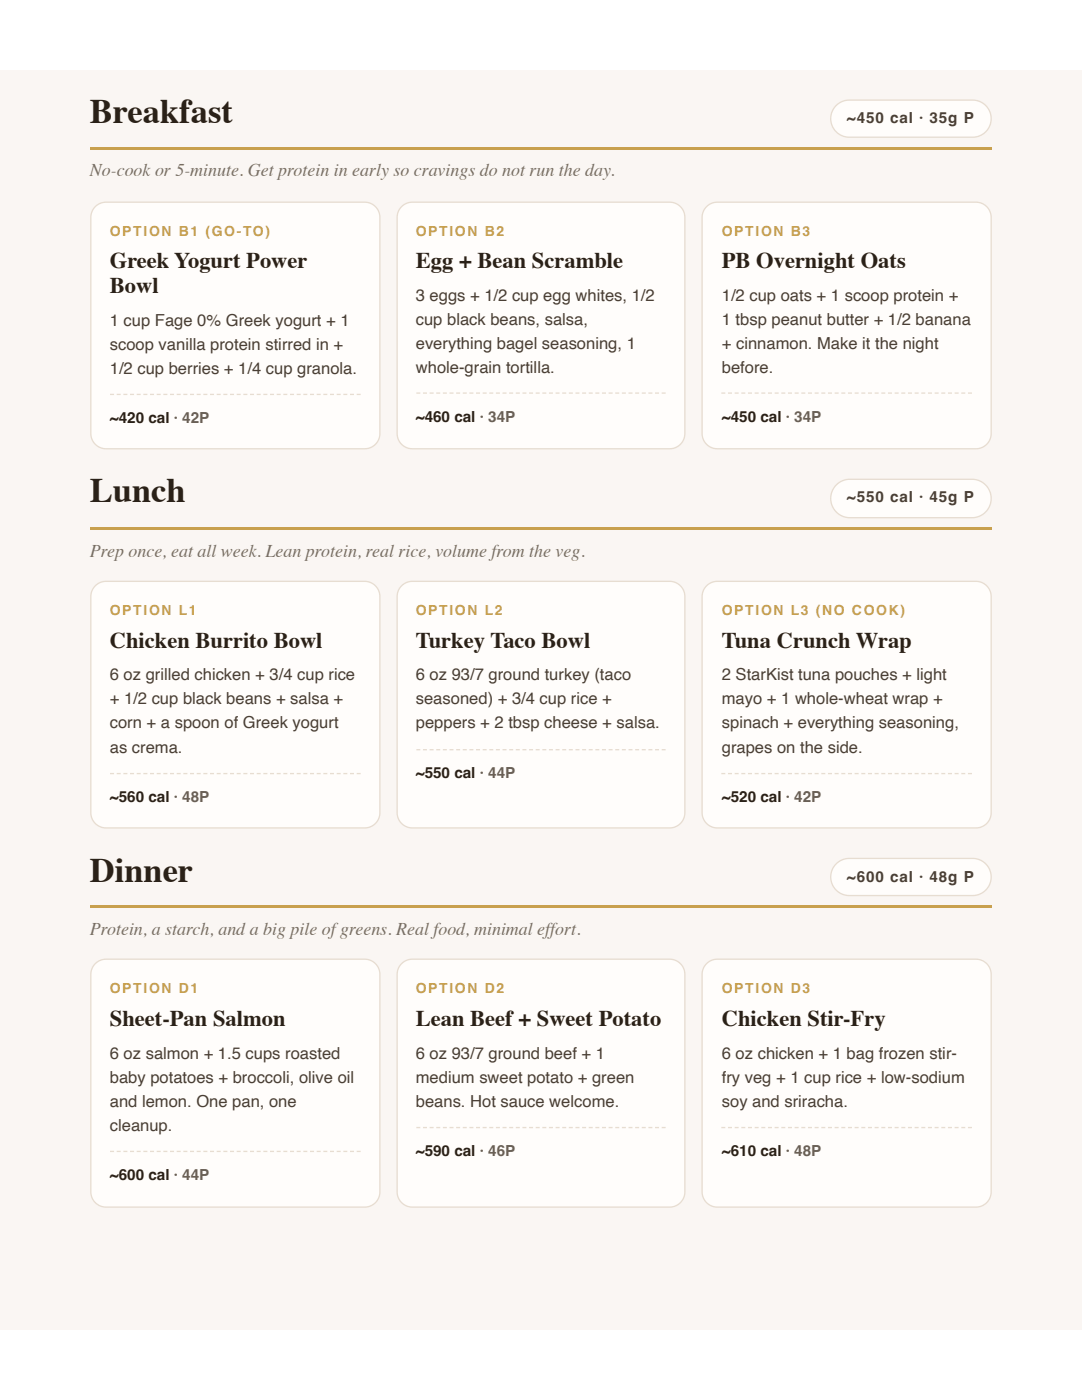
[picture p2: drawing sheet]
<svg xmlns="http://www.w3.org/2000/svg" width="216mm" height="279mm" viewBox="0 0 216 279" stroke-linecap="round" stroke-linejoin="round" font-family="sans-serif">
<path d="M0 14h215.9v251.4h-215.9z" fill="#faf6f3"/>
<g fill="#c8a04e">
<path d="M18 29.4h179.9v.5h-179.9z"/>
<path d="M18 105.3h179.9v.5h-179.9z"/>
<path d="M18 180.7h179.9v.5h-179.9z"/>
</g>
<path d="M166.8 21.1l1-.7 1.4-.4h24.9a3.7 3.7 0 0 1 3.7 3.7 3.7 3.7 0 0 1-3.7 3.7h-24.6a3.7 3.7 0 0 1-3.5-2.3 3.7 3.7 0 0 1 .8-4z" fill="#fffdfb"/>
<path d="M166.8 21.1l1-.7 1.4-.4h24.9a3.7 3.7 0 0 1 3.7 3.7 3.7 3.7 0 0 1-3.7 3.7h-24.6a3.7 3.7 0 0 1-3.5-2.3 3.7 3.7 0 0 1 .8-4z" fill="none" stroke="#e7ddd1" stroke-width=".26"/>
<path d="M19 41.2l1-.6 1.2-.3h51.6a3 3 0 0 1 3 3.1v43.1a3 3 0 0 1-3 3.1h-51.6a3 3 0 0 1-3.1-3.1v-43.1l.3-1.2z" fill="#fffdfb"/>
<path d="M19 41.2l1-.6 1.2-.3h51.6a3 3 0 0 1 3 3.1v43.1a3 3 0 0 1-3 3.1h-51.6a3 3 0 0 1-3.1-3.1v-43.1l.3-1.2z" fill="none" stroke="#e7ddd1" stroke-width=".26"/>
<path d="M22 78.6h.8v.2h-.8zM23.3 78.6h.8v.2h-.8zM24.6 78.6h.8v.2h-.8zM26 78.6h.7v.2h-.7zM27.3 78.6h.8v.2h-.8zM28.6 78.6h.8v.2h-.8zM29.9 78.6h.8v.2h-.8zM31.3 78.6h.8v.2h-.8zM32.6 78.6h.8v.2h-.8zM33.9 78.6h.8v.2h-.8zM35.3 78.6h.8v.2h-.8zM36.6 78.6h.8v.2h-.8zM37.9 78.6h.8v.2h-.8zM39.3 78.6h.7v.2h-.7zM40.6 78.6h.8v.2h-.8zM41.9 78.6h.8v.2h-.8zM43.2 78.6h.8v.2h-.8zM44.6 78.6h.8v.2h-.8zM45.9 78.6h.8v.2h-.8zM47.2 78.6h.8v.2h-.8zM48.6 78.6h.8v.2h-.8zM49.9 78.6h.8v.2h-.8zM51.2 78.6h.8v.2h-.8zM52.6 78.6h.7v.2h-.7zM53.9 78.6h.8v.2h-.8zM55.2 78.6h.8v.2h-.8zM56.5 78.6h.8v.2h-.8zM57.9 78.6h.8v.2h-.8zM59.2 78.6h.8v.2h-.8zM60.5 78.6h.8v.2h-.8zM61.9 78.6h.8v.2h-.8zM63.2 78.6h.8v.2h-.8zM64.5 78.6h.8v.2h-.8zM65.9 78.6h.7v.2h-.7zM67.2 78.6h.8v.2h-.8zM68.5 78.6h.8v.2h-.8zM69.8 78.6h.8v.2h-.8zM71.2 78.6h.8v.2h-.8z" fill="#e7ddd1"/>
<path d="M80.1 41.2l1-.6 1.2-.3h51.3a3 3 0 0 1 3.1 3.1v43.1a3 3 0 0 1-3.1 3.1h-51.3a3 3 0 0 1-3.1-3.1v-43.1l.3-1.2z" fill="#fffdfb"/>
<path d="M80.1 41.2l1-.6 1.2-.3h51.3a3 3 0 0 1 3.1 3.1v43.1a3 3 0 0 1-3.1 3.1h-51.3a3 3 0 0 1-3.1-3.1v-43.1l.3-1.2z" fill="none" stroke="#e7ddd1" stroke-width=".26"/>
<path d="M83.1 78.3h.8v.3h-.8zM84.4 78.3h.8v.3h-.8zM85.7 78.3h.8v.3h-.8zM87 78.3h.8v.3h-.8zM88.4 78.3h.8v.3h-.8zM89.7 78.3h.8v.3h-.8zM91 78.3h.8v.3h-.8zM92.3 78.3h.8v.3h-.8zM93.7 78.3h.8v.3h-.8zM95 78.3h.8v.3h-.8zM96.3 78.3h.8v.3h-.8zM97.6 78.3h.8v.3h-.8zM99 78.3h.7v.3h-.7zM100.3 78.3h.8v.3h-.8zM101.6 78.3h.8v.3h-.8zM102.9 78.3h.8v.3h-.8zM104.2 78.3h.8v.3h-.8zM105.6 78.3h.8v.3h-.8zM106.9 78.3h.8v.3h-.8zM108.2 78.3h.8v.3h-.8zM109.5 78.3h.8v.3h-.8zM110.9 78.3h.8v.3h-.8zM112.2 78.3h.8v.3h-.8zM113.5 78.3h.8v.3h-.8zM114.8 78.3h.8v.3h-.8zM116.2 78.3h.7v.3h-.7zM117.5 78.3h.8v.3h-.8zM118.8 78.3h.8v.3h-.8zM120.1 78.3h.8v.3h-.8zM121.4 78.3h.8v.3h-.8zM122.8 78.3h.8v.3h-.8zM124.1 78.3h.8v.3h-.8zM125.4 78.3h.8v.3h-.8zM126.7 78.3h.8v.3h-.8zM128.1 78.3h.8v.3h-.8zM129.4 78.3h.8v.3h-.8zM130.7 78.3h.8v.3h-.8zM132 78.3h.8v.3h-.8z" fill="#e7ddd1"/>
<path d="M141 41.2l1-.6 1.1-.3h51.6a3 3 0 0 1 3.1 3.1v43.1a3 3 0 0 1-3.1 3.1h-51.6a3 3 0 0 1-3-3.1v-43.1l.2-1.2z" fill="#fffdfb"/>
<path d="M141 41.2l1-.6 1.1-.3h51.6a3 3 0 0 1 3.1 3.1v43.1a3 3 0 0 1-3.1 3.1h-51.6a3 3 0 0 1-3-3.1v-43.1l.2-1.2z" fill="none" stroke="#e7ddd1" stroke-width=".26"/>
<path d="M143.9 78.3h.8v.3h-.8zM145.3 78.3h.8v.3h-.8zM146.6 78.3h.8v.3h-.8zM147.9 78.3h.8v.3h-.8zM149.3 78.3h.7v.3h-.7zM150.6 78.3h.8v.3h-.8zM151.9 78.3h.8v.3h-.8zM153.2 78.3h.8v.3h-.8zM154.6 78.3h.8v.3h-.8zM155.9 78.3h.8v.3h-.8zM157.2 78.3h.8v.3h-.8zM158.6 78.3h.8v.3h-.8zM159.9 78.3h.8v.3h-.8zM161.2 78.3h.8v.3h-.8zM162.6 78.3h.7v.3h-.7zM163.9 78.3h.8v.3h-.8zM165.2 78.3h.8v.3h-.8zM166.5 78.3h.8v.3h-.8zM167.9 78.3h.8v.3h-.8zM169.2 78.3h.8v.3h-.8zM170.5 78.3h.8v.3h-.8zM171.9 78.3h.8v.3h-.8zM173.2 78.3h.8v.3h-.8zM174.5 78.3h.8v.3h-.8zM175.9 78.3h.7v.3h-.7zM177.2 78.3h.8v.3h-.8zM178.5 78.3h.8v.3h-.8zM179.8 78.3h.8v.3h-.8zM181.2 78.3h.8v.3h-.8zM182.5 78.3h.8v.3h-.8zM183.8 78.3h.8v.3h-.8zM185.2 78.3h.8v.3h-.8zM186.5 78.3h.8v.3h-.8zM187.8 78.3h.8v.3h-.8zM189.2 78.3h.7v.3h-.7zM190.5 78.3h.8v.3h-.8zM191.8 78.3h.8v.3h-.8zM193.1 78.3h.8v.3h-.8z" fill="#e7ddd1"/>
<path d="M166.9 96.8l1-.8 1.4-.3 24.6-.1a3.8 3.8 0 0 1 3.9 3.9 3.8 3.8 0 0 1-3.9 3.8h-24.3a3.8 3.8 0 0 1-3.5-2.3 3.8 3.8 0 0 1 .8-4.2z" fill="#fffdfb"/>
<path d="M166.9 96.8l1-.8 1.4-.3 24.6-.1a3.8 3.8 0 0 1 3.9 3.9 3.8 3.8 0 0 1-3.9 3.8h-24.3a3.8 3.8 0 0 1-3.5-2.3 3.8 3.8 0 0 1 .8-4.2z" fill="none" stroke="#e7ddd1" stroke-width=".26"/>
<path d="M19 116.9l1-.6 1.2-.3h51.6a3 3 0 0 1 3 3.1v43.1a3 3 0 0 1-3 3h-51.6a3 3 0 0 1-3.1-3v-43.1l.3-1.2z" fill="#fffdfb"/>
<path d="M19 116.9l1-.6 1.2-.3h51.6a3 3 0 0 1 3 3.1v43.1a3 3 0 0 1-3 3h-51.6a3 3 0 0 1-3.1-3v-43.1l.3-1.2z" fill="none" stroke="#e7ddd1" stroke-width=".26"/>
<path d="M22 154.3h.8v.2h-.8zM23.3 154.3h.8v.2h-.8zM24.6 154.3h.8v.2h-.8zM26 154.3h.7v.2h-.7zM27.3 154.3h.8v.2h-.8zM28.6 154.3h.8v.2h-.8zM29.9 154.3h.8v.2h-.8zM31.3 154.3h.8v.2h-.8zM32.6 154.3h.8v.2h-.8zM33.9 154.3h.8v.2h-.8zM35.3 154.3h.8v.2h-.8zM36.6 154.3h.8v.2h-.8zM37.9 154.3h.8v.2h-.8zM39.3 154.3h.7v.2h-.7zM40.6 154.3h.8v.2h-.8zM41.9 154.3h.8v.2h-.8zM43.2 154.3h.8v.2h-.8zM44.6 154.3h.8v.2h-.8zM45.9 154.3h.8v.2h-.8zM47.2 154.3h.8v.2h-.8zM48.6 154.3h.8v.2h-.8zM49.9 154.3h.8v.2h-.8zM51.2 154.3h.8v.2h-.8zM52.6 154.3h.7v.2h-.7zM53.9 154.3h.8v.2h-.8zM55.2 154.3h.8v.2h-.8zM56.5 154.3h.8v.2h-.8zM57.9 154.3h.8v.2h-.8zM59.2 154.3h.8v.2h-.8zM60.5 154.3h.8v.2h-.8zM61.9 154.3h.8v.2h-.8zM63.2 154.3h.8v.2h-.8zM64.5 154.3h.8v.2h-.8zM65.9 154.3h.7v.2h-.7zM67.2 154.3h.8v.2h-.8zM68.5 154.3h.8v.2h-.8zM69.8 154.3h.8v.2h-.8zM71.2 154.3h.8v.2h-.8z" fill="#e7ddd1"/>
<path d="M80.1 116.9l1-.6 1.2-.3h51.3a3 3 0 0 1 3.1 3.1v43.1a3 3 0 0 1-3.1 3h-51.3a3 3 0 0 1-3.1-3v-43.1l.3-1.2z" fill="#fffdfb"/>
<path d="M80.1 116.9l1-.6 1.2-.3h51.3a3 3 0 0 1 3.1 3.1v43.1a3 3 0 0 1-3.1 3h-51.3a3 3 0 0 1-3.1-3v-43.1l.3-1.2z" fill="none" stroke="#e7ddd1" stroke-width=".26"/>
<path d="M83.1 149.5h.8v.3h-.8zM84.4 149.5h.8v.3h-.8zM85.7 149.5h.8v.3h-.8zM87 149.5h.8v.3h-.8zM88.4 149.5h.8v.3h-.8zM89.7 149.5h.8v.3h-.8zM91 149.5h.8v.3h-.8zM92.3 149.5h.8v.3h-.8zM93.7 149.5h.8v.3h-.8zM95 149.5h.8v.3h-.8zM96.3 149.5h.8v.3h-.8zM97.6 149.5h.8v.3h-.8zM99 149.5h.7v.3h-.7zM100.3 149.5h.8v.3h-.8zM101.6 149.5h.8v.3h-.8zM102.9 149.5h.8v.3h-.8zM104.2 149.5h.8v.3h-.8zM105.6 149.5h.8v.3h-.8zM106.9 149.5h.8v.3h-.8zM108.2 149.5h.8v.3h-.8zM109.5 149.5h.8v.3h-.8zM110.9 149.5h.8v.3h-.8zM112.2 149.5h.8v.3h-.8zM113.5 149.5h.8v.3h-.8zM114.8 149.5h.8v.3h-.8zM116.2 149.5h.7v.3h-.7zM117.5 149.5h.8v.3h-.8zM118.8 149.5h.8v.3h-.8zM120.1 149.5h.8v.3h-.8zM121.4 149.5h.8v.3h-.8zM122.8 149.5h.8v.3h-.8zM124.1 149.5h.8v.3h-.8zM125.4 149.5h.8v.3h-.8zM126.7 149.5h.8v.3h-.8zM128.1 149.5h.8v.3h-.8zM129.4 149.5h.8v.3h-.8zM130.7 149.5h.8v.3h-.8zM132 149.5h.8v.3h-.8z" fill="#e7ddd1"/>
<path d="M141 116.9l1-.6 1.1-.3h51.6a3 3 0 0 1 3.1 3.1v43.1a3 3 0 0 1-3.1 3h-51.6a3 3 0 0 1-3-3v-43.1l.2-1.2z" fill="#fffdfb"/>
<path d="M141 116.9l1-.6 1.1-.3h51.6a3 3 0 0 1 3.1 3.1v43.1a3 3 0 0 1-3.1 3h-51.6a3 3 0 0 1-3-3v-43.1l.2-1.2z" fill="none" stroke="#e7ddd1" stroke-width=".26"/>
<path d="M143.9 154.3h.8v.2h-.8zM145.3 154.3h.8v.2h-.8zM146.6 154.3h.8v.2h-.8zM147.9 154.3h.8v.2h-.8zM149.3 154.3h.7v.2h-.7zM150.6 154.3h.8v.2h-.8zM151.9 154.3h.8v.2h-.8zM153.2 154.3h.8v.2h-.8zM154.6 154.3h.8v.2h-.8zM155.9 154.3h.8v.2h-.8zM157.2 154.3h.8v.2h-.8zM158.6 154.3h.8v.2h-.8zM159.9 154.3h.8v.2h-.8zM161.2 154.3h.8v.2h-.8zM162.6 154.3h.7v.2h-.7zM163.9 154.3h.8v.2h-.8zM165.2 154.3h.8v.2h-.8zM166.5 154.3h.8v.2h-.8zM167.9 154.3h.8v.2h-.8zM169.2 154.3h.8v.2h-.8zM170.5 154.3h.8v.2h-.8zM171.9 154.3h.8v.2h-.8zM173.2 154.3h.8v.2h-.8zM174.5 154.3h.8v.2h-.8zM175.9 154.3h.7v.2h-.7zM177.2 154.3h.8v.2h-.8zM178.5 154.3h.8v.2h-.8zM179.8 154.3h.8v.2h-.8zM181.2 154.3h.8v.2h-.8zM182.5 154.3h.8v.2h-.8zM183.8 154.3h.8v.2h-.8zM185.2 154.3h.8v.2h-.8zM186.5 154.3h.8v.2h-.8zM187.8 154.3h.8v.2h-.8zM189.2 154.3h.7v.2h-.7zM190.5 154.3h.8v.2h-.8zM191.8 154.3h.8v.2h-.8zM193.1 154.3h.8v.2h-.8z" fill="#e7ddd1"/>
<path d="M166.8 172.4l1-.7 1.4-.4h24.9a3.7 3.7 0 0 1 3.7 3.7 3.7 3.7 0 0 1-3.7 3.7h-24.6a3.7 3.7 0 0 1-3.5-2.3 3.7 3.7 0 0 1 .8-4z" fill="#fffdfb"/>
<path d="M166.8 172.4l1-.7 1.4-.4h24.9a3.7 3.7 0 0 1 3.7 3.7 3.7 3.7 0 0 1-3.7 3.7h-24.6a3.7 3.7 0 0 1-3.5-2.3 3.7 3.7 0 0 1 .8-4z" fill="none" stroke="#e7ddd1" stroke-width=".26"/>
<path d="M19 192.3l1-.6 1.2-.3h51.6a3 3 0 0 1 3 3.1v43.4a3 3 0 0 1-3 3h-51.6a3 3 0 0 1-3.1-3v-43.4l.3-1.2z" fill="#fffdfb"/>
<path d="M19 192.3l1-.6 1.2-.3h51.6a3 3 0 0 1 3 3.1v43.4a3 3 0 0 1-3 3h-51.6a3 3 0 0 1-3.1-3v-43.4l.3-1.2z" fill="none" stroke="#e7ddd1" stroke-width=".26"/>
<path d="M22 229.7h.8v.2h-.8zM23.3 229.7h.8v.2h-.8zM24.6 229.7h.8v.2h-.8zM26 229.7h.7v.2h-.7zM27.3 229.7h.8v.2h-.8zM28.6 229.7h.8v.2h-.8zM29.9 229.7h.8v.2h-.8zM31.3 229.7h.8v.2h-.8zM32.6 229.7h.8v.2h-.8zM33.9 229.7h.8v.2h-.8zM35.3 229.7h.8v.2h-.8zM36.6 229.7h.8v.2h-.8zM37.9 229.7h.8v.2h-.8zM39.3 229.7h.7v.2h-.7zM40.6 229.7h.8v.2h-.8zM41.9 229.7h.8v.2h-.8zM43.2 229.7h.8v.2h-.8zM44.6 229.7h.8v.2h-.8zM45.9 229.7h.8v.2h-.8zM47.2 229.7h.8v.2h-.8zM48.6 229.7h.8v.2h-.8zM49.9 229.7h.8v.2h-.8zM51.2 229.7h.8v.2h-.8zM52.6 229.7h.7v.2h-.7zM53.9 229.7h.8v.2h-.8zM55.2 229.7h.8v.2h-.8zM56.5 229.7h.8v.2h-.8zM57.9 229.7h.8v.2h-.8zM59.2 229.7h.8v.2h-.8zM60.5 229.7h.8v.2h-.8zM61.9 229.7h.8v.2h-.8zM63.2 229.7h.8v.2h-.8zM64.5 229.7h.8v.2h-.8zM65.9 229.7h.7v.2h-.7zM67.2 229.7h.8v.2h-.8zM68.5 229.7h.8v.2h-.8zM69.8 229.7h.8v.2h-.8zM71.2 229.7h.8v.2h-.8z" fill="#e7ddd1"/>
<path d="M80.1 192.3l1-.6 1.2-.3h51.3a3 3 0 0 1 3.1 3.1v43.4a3 3 0 0 1-3.1 3h-51.3a3 3 0 0 1-3.1-3v-43.4l.3-1.2z" fill="#fffdfb"/>
<path d="M80.1 192.3l1-.6 1.2-.3h51.3a3 3 0 0 1 3.1 3.1v43.4a3 3 0 0 1-3.1 3h-51.3a3 3 0 0 1-3.1-3v-43.4l.3-1.2z" fill="none" stroke="#e7ddd1" stroke-width=".26"/>
<path d="M83.1 224.9h.8v.3h-.8zM84.4 224.9h.8v.3h-.8zM85.7 224.9h.8v.3h-.8zM87 224.9h.8v.3h-.8zM88.4 224.9h.8v.3h-.8zM89.7 224.9h.8v.3h-.8zM91 224.9h.8v.3h-.8zM92.3 224.9h.8v.3h-.8zM93.7 224.9h.8v.3h-.8zM95 224.9h.8v.3h-.8zM96.3 224.9h.8v.3h-.8zM97.6 224.9h.8v.3h-.8zM99 224.9h.7v.3h-.7zM100.3 224.9h.8v.3h-.8zM101.6 224.9h.8v.3h-.8zM102.9 224.9h.8v.3h-.8zM104.2 224.9h.8v.3h-.8zM105.6 224.9h.8v.3h-.8zM106.9 224.9h.8v.3h-.8zM108.2 224.9h.8v.3h-.8zM109.5 224.9h.8v.3h-.8zM110.9 224.9h.8v.3h-.8zM112.2 224.9h.8v.3h-.8zM113.5 224.9h.8v.3h-.8zM114.8 224.9h.8v.3h-.8zM116.2 224.9h.7v.3h-.7zM117.5 224.9h.8v.3h-.8zM118.8 224.9h.8v.3h-.8zM120.1 224.9h.8v.3h-.8zM121.4 224.9h.8v.3h-.8zM122.8 224.9h.8v.3h-.8zM124.1 224.9h.8v.3h-.8zM125.4 224.9h.8v.3h-.8zM126.7 224.9h.8v.3h-.8zM128.1 224.9h.8v.3h-.8zM129.4 224.9h.8v.3h-.8zM130.7 224.9h.8v.3h-.8zM132 224.9h.8v.3h-.8z" fill="#e7ddd1"/>
<path d="M141 192.3l1-.6 1.1-.3h51.6a3 3 0 0 1 3.1 3.1v43.4a3 3 0 0 1-3.1 3h-51.6a3 3 0 0 1-3-3v-43.4l.2-1.2z" fill="#fffdfb"/>
<path d="M141 192.3l1-.6 1.1-.3h51.6a3 3 0 0 1 3.1 3.1v43.4a3 3 0 0 1-3.1 3h-51.6a3 3 0 0 1-3-3v-43.4l.2-1.2z" fill="none" stroke="#e7ddd1" stroke-width=".26"/>
<path d="M143.9 224.9h.8v.3h-.8zM145.3 224.9h.8v.3h-.8zM146.6 224.9h.8v.3h-.8zM147.9 224.9h.8v.3h-.8zM149.3 224.9h.7v.3h-.7zM150.6 224.9h.8v.3h-.8zM151.9 224.9h.8v.3h-.8zM153.2 224.9h.8v.3h-.8zM154.6 224.9h.8v.3h-.8zM155.9 224.9h.8v.3h-.8zM157.2 224.9h.8v.3h-.8zM158.6 224.9h.8v.3h-.8zM159.9 224.9h.8v.3h-.8zM161.2 224.9h.8v.3h-.8zM162.6 224.9h.7v.3h-.7zM163.9 224.9h.8v.3h-.8zM165.2 224.9h.8v.3h-.8zM166.5 224.9h.8v.3h-.8zM167.9 224.9h.8v.3h-.8zM169.2 224.9h.8v.3h-.8zM170.5 224.9h.8v.3h-.8zM171.9 224.9h.8v.3h-.8zM173.2 224.9h.8v.3h-.8zM174.5 224.9h.8v.3h-.8zM175.9 224.9h.7v.3h-.7zM177.2 224.9h.8v.3h-.8zM178.5 224.9h.8v.3h-.8zM179.8 224.9h.8v.3h-.8zM181.2 224.9h.8v.3h-.8zM182.5 224.9h.8v.3h-.8zM183.8 224.9h.8v.3h-.8zM185.2 224.9h.8v.3h-.8zM186.5 224.9h.8v.3h-.8zM187.8 224.9h.8v.3h-.8zM189.2 224.9h.7v.3h-.7zM190.5 224.9h.8v.3h-.8zM191.8 224.9h.8v.3h-.8zM193.1 224.9h.8v.3h-.8z" fill="#e7ddd1"/>
<g font-size="6.9" fill="#2a2118">
<text x="17.9" y="24.6">Breakfast</text>
<text x="17.9" y="100.3">Lunch</text>
<text x="17.9" y="175.9">Dinner</text>
</g>
<g font-size="4.5" fill="#2a2118">
<text x="21.9" y="53.4">Greek Yogurt Power</text>
<text x="83" y="53.4">Egg + Bean Scramble</text>
<text x="144" y="53.4">PB Overnight Oats</text>
<text x="21.9" y="58.5">Bowl</text>
<text x="21.9" y="129.4">Chicken Burrito Bowl</text>
<text x="83" y="129.4">Turkey Taco Bowl</text>
<text x="144" y="129.4">Tuna Crunch Wrap</text>
<text x="21.9" y="204.8">Sheet-Pan Salmon</text>
<text x="83" y="204.8">Lean Beef + Sweet Potato</text>
<text x="144" y="204.8">Chicken Stir-Fry</text>
</g>
<g font-size="3.6" fill="#7d6f5d">
<text x="17.9" y="35.2">No-cook or 5-minute. Get protein in early so cravings do not run the day.</text>
<text x="17.9" y="111.1">Prep once, eat all week. Lean protein, real rice, volume from the veg.</text>
<text x="17.9" y="186.5">Protein, a starch, and a big pile of greens. Real food, minimal effort.</text>
</g>
<g font-size="3.3" fill="#4a3f35">
<text x="21.9" y="65.1">1 cup Fage 0% Greek yogurt + 1</text>
<text x="83" y="60.1">3 eggs + 1/2 cup egg whites, 1/2</text>
<text x="83" y="64.8">cup black beans, salsa,</text>
<text x="144" y="60.1">1/2 cup oats + 1 scoop protein +</text>
<text x="144" y="64.8">1 tbsp peanut butter + 1/2 banana</text>
<text x="21.9" y="69.8">scoop vanilla protein stirred in +</text>
<text x="83" y="69.6">everything bagel seasoning, 1</text>
<text x="144" y="69.6">+ cinnamon. Make it the night</text>
<text x="21.9" y="74.6">1/2 cup berries + 1/4 cup granola.</text>
<text x="83" y="74.3">whole-grain tortilla.</text>
<text x="144" y="74.3">before.</text>
<text x="21.9" y="135.7">6 oz grilled chicken + 3/4 cup rice</text>
<text x="83" y="135.7">6 oz 93/7 ground turkey (taco</text>
<text x="144" y="135.7">2 StarKist tuna pouches + light</text>
<text x="21.9" y="140.5">+ 1/2 cup black beans + salsa +</text>
<text x="83" y="140.5">seasoned) + 3/4 cup rice +</text>
<text x="144" y="140.5">mayo + 1 whole-wheat wrap +</text>
<text x="21.9" y="145.3">corn + a spoon of Greek yogurt</text>
<text x="83" y="145.3">peppers + 2 tbsp cheese + salsa.</text>
<text x="144" y="145.3">spinach + everything seasoning,</text>
<text x="21.9" y="150.3">as crema.</text>
<text x="144" y="150.3">grapes on the side.</text>
<text x="21.9" y="211.4">6 oz salmon + 1.5 cups roasted</text>
<text x="83" y="211.4">6 oz 93/7 ground beef + 1</text>
<text x="144" y="211.4">6 oz chicken + 1 bag frozen stir-</text>
<text x="21.9" y="216.2">baby potatoes + broccoli, olive oil</text>
<text x="21.9" y="220.9">and lemon. One pan, one</text>
<text x="83" y="216.2">medium sweet potato + green</text>
<text x="83" y="220.9">beans. Hot sauce welcome.</text>
<text x="144" y="216.2">fry veg + 1 cup rice + low-sodium</text>
<text x="144" y="220.9">soy and sriracha.</text>
<text x="21.9" y="225.7">cleanup.</text>
</g>
<g font-size="3" fill="#4a3f35">
<text x="169" y="24.6">~450 cal · 35g P</text>
<text x="169" y="100.3">~550 cal · 45g P</text>
<text x="169" y="175.9">~600 cal · 48g P</text>
</g>
<g font-size="3" fill="#2a2118">
<text x="21.9" y="84.4">~420 cal · 42P</text>
<text x="83" y="84.1">~460 cal · 34P</text>
<text x="144" y="84.1">~450 cal · 34P</text>
<text x="83" y="155.3">~550 cal · 44P</text>
<text x="21.9" y="160.1">~560 cal · 48P</text>
<text x="144" y="160.1">~520 cal · 42P</text>
<text x="83" y="230.7">~590 cal · 46P</text>
<text x="144" y="230.7">~610 cal · 48P</text>
<text x="21.9" y="235.5">~600 cal · 44P</text>
</g>
<g font-size="2.8" fill="#c8a04e">
<text x="21.9" y="47.1">OPTION B1 (GO-TO)</text>
<text x="83" y="47.1">OPTION B2</text>
<text x="144" y="47.1">OPTION B3</text>
<text x="21.9" y="122.8">OPTION L1</text>
<text x="83" y="122.8">OPTION L2</text>
<text x="144" y="122.8">OPTION L3 (NO COOK)</text>
<text x="21.9" y="198.2">OPTION D1</text>
<text x="83" y="198.2">OPTION D2</text>
<text x="144" y="198.2">OPTION D3</text>
</g>
</svg>
